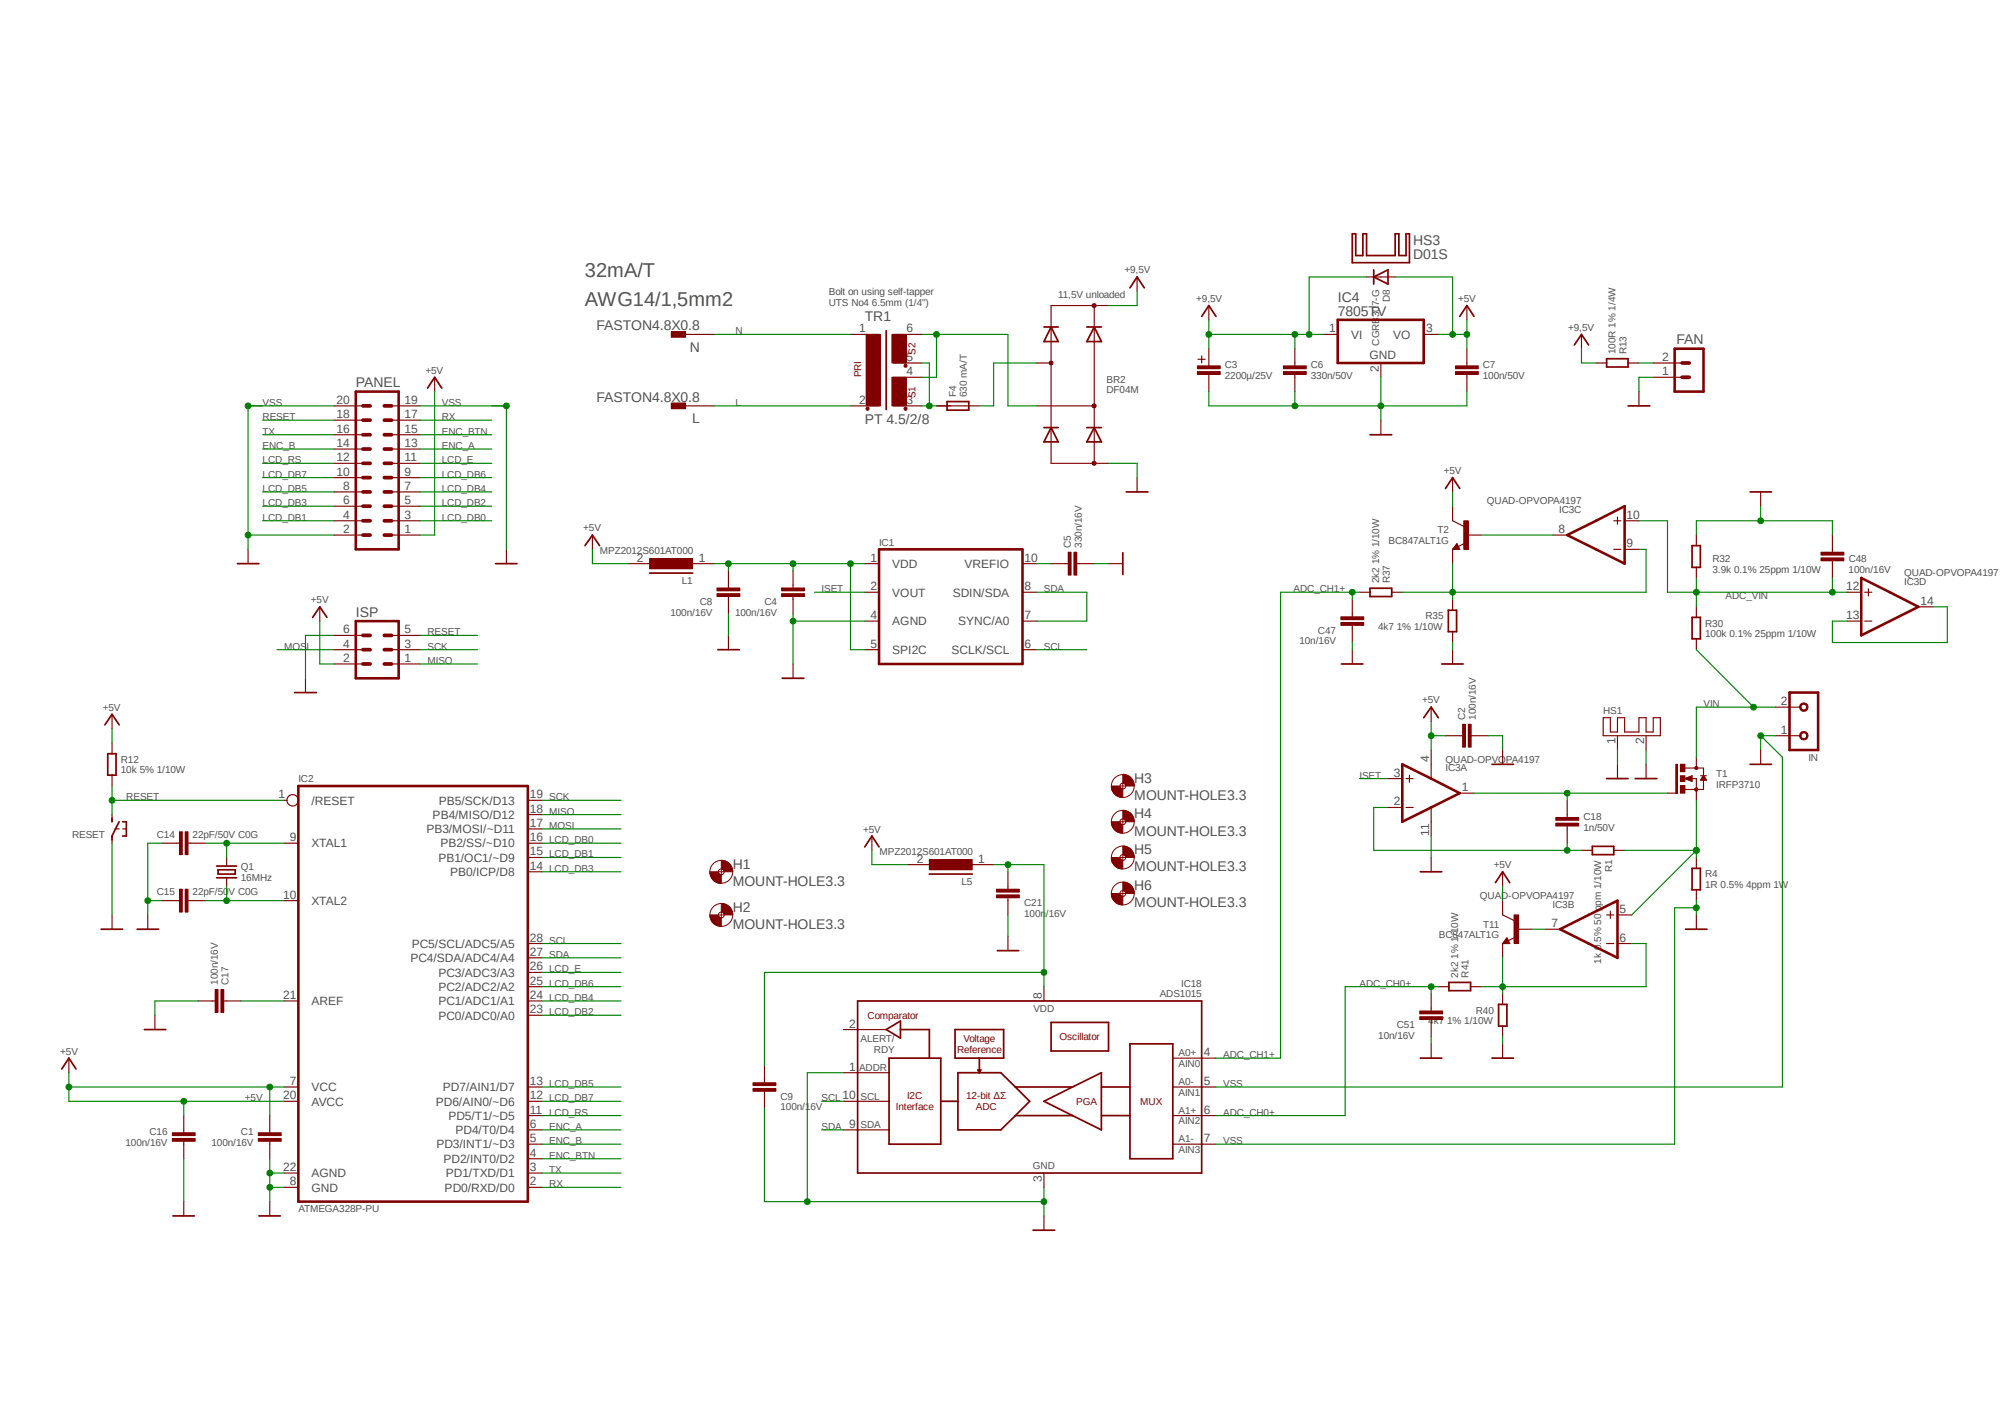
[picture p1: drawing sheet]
<svg xmlns="http://www.w3.org/2000/svg" width="297mm" height="210mm" viewBox="0 0 297 210" stroke-linecap="round" stroke-linejoin="round" font-family="sans-serif">
<path d="M8.4 34.1l288.7 150.1M297.1 34.1l-288.7 150.1" fill="none" stroke="#fff" stroke-width=".15"/>
<path d="M52.7 92h6.4v8.5h-6.4zM44.2 116.4h34v61.6h-34z" fill="none" stroke="#800000" stroke-width=".38"/>
<g fill="none" stroke="#800000" stroke-width=".17">
<path d="M47.4 89.9v2.1M49.5 98.3h4.3M49.5 96.2h4.3M49.5 94.1h4.3M58 98.3h4.2M58 96.2h4.2M58 94.1h4.2M16.6 105.8v2.1M16.6 110v1.6M16.6 114.8v1.6M42.1 118.5h.4M45.3 100.5v2.1"/>
<path d="M78.2 118.5h2.1M16.6 120.6v1.1M16.6 123.8v1.1M16.6 135.5v2.1M17.1 122.8h.6M18.2 122.8h.5M21.9 135.5v2.1M24 124.9h2.6M24 133.4h2.6M27.9 124.9h2.5M27.9 133.4h2.5M33.6 127v1.3"/>
<path d="M33.6 130v1.3M42.1 124.9h2.1M42.1 133.4h2.1M78.2 124.9h2.1M78.2 120.6h2.1M78.2 122.8h2.1M78.2 127h2.1M78.2 129.1h2.1M78.2 139.7h2.1M10.2 156.7v2.2M22.9 150.4v2.1M29.3 148.3h2.6"/>
<path d="M33.1 148.3h2.6M42.1 148.3h2.1M78.2 148.3h2.1M78.2 141.9h2.1M78.2 144h2.1M78.2 146.1h2.1M78.2 150.4h2.1M27.2 165.2v2.6M27.2 169v2.6M27.2 178v2.1M40 178v2.1M42.1 163.1h2.1"/>
<path d="M42.1 161h2.1M42.1 175.9h2.1M42.1 173.7h2.1M78.2 163.1h2.1M78.2 161h2.1M78.2 175.9h2.1M78.2 173.7h2.1M78.2 165.2h2.1M78.2 167.3h2.1M78.2 169.5h2.1M78.2 171.6h2.1"/>
<circle cx="43.3" cy="118.5" r=".85"/>
</g>
<g fill="none" stroke="#800000" stroke-width=".25">
<path d="M131.3 49v11.7M46.3 91.4l1.1-1.5 1 1.5M15.5 107.4l1.1-1.6 1.1 1.6M16 111.6h1.2v3.2h-1.2zM43.6 102.6h3.3M15 137.6h3.2M16.6 121.2v.5M17.7 121.7l-1.1 2.1v.6M18.2 121.7h.5v2.1h-.5M20.3 137.6h3.2M32.1 128.3h3M32.1 130h3"/>
<path d="M32.3 128.8h2.5v.7h-2.5zM9.1 158.3l1.1-1.6 1.1 1.6M21.4 152.5h3.2M25.6 180.1h3.2M38.4 180.1h3.1"/>
</g>
<path d="M26.8 123.2v3.4M26.8 131.7v3.4M27.6 123.2v3.4M27.6 131.7v3.4M32.1 146.6v3.3M32.9 146.6v3.3M25.5 168h3.4M25.5 168.8h3.4" fill="none" stroke="#800000" stroke-width=".42"/>
<path d="M26.6 123.2h.4v3.4h-.4zM26.6 131.7h.4v3.4h-.4zM27.4 123.2h.5v3.4h-.5zM27.4 131.7h.5v3.4h-.5zM31.9 146.6h.4v3.3h-.4zM32.7 146.6h.4v3.3h-.4zM25.5 167.8h3.4v.4h-3.4zM25.5 168.6h3.4v.4h-3.4z" fill="none" stroke="#800000" stroke-width=".15"/>
<path d="M53.8 94.1h1M53.8 96.2h1M53.8 98.3h1M56.9 94.1h1.1M56.9 96.2h1.1M56.9 98.3h1.1" fill="none" stroke="#800000" stroke-width=".55"/>
<circle cx="128.5" cy="60.6" r=".24" fill="#800000"/>
<circle cx="128.5" cy="60.6" r=".24" fill="none" stroke="#800000" stroke-width=".15"/>
<circle cx="134.1" cy="60.6" r=".24" fill="#800000"/>
<circle cx="134.1" cy="60.6" r=".24" fill="none" stroke="#800000" stroke-width=".15"/>
<circle cx="134.1" cy="54.2" r=".25" fill="#800000"/>
<circle cx="134.1" cy="54.2" r=".25" fill="none" stroke="#800000" stroke-width=".15"/>
<path d="M128.3 49.5h2.1v10.6h-2.1z" fill-rule="evenodd" fill="#800000"/>
<path d="M128.3 49.5h2.1v10.6h-2.1z" fill="none" stroke="#800000" stroke-width=".15"/>
<path d="M132.1 49.5h2.1v4.3h-2.1z" fill-rule="evenodd" fill="#800000"/>
<path d="M132.1 49.5h2.1v4.3h-2.1z" fill="none" stroke="#800000" stroke-width=".15"/>
<path d="M132.1 55.9h2.1v4.2h-2.1z" fill-rule="evenodd" fill="#800000"/>
<path d="M132.1 55.9h2.1v4.2h-2.1z" fill="none" stroke="#800000" stroke-width=".15"/>
<path d="M126 49.5h4.2M132.3 49.5h4.3M132.3 55.9h4.3M132.3 53.8h4.3M153.6 53.8h2.1M162.1 45.3v23.3M164.2 45.3h-8.5v23.3h8.5M126 60.1h4.2M132.3 60.1h4.3M153.6 60.1h8.5" fill="none" stroke="#800000" stroke-width=".17"/>
<path d="M154.6 48.4h2.2M155.7 48.4l1.1 2.2h-2.2zM161 48.4h2.2M162.1 48.4l1.1 2.2h-2.2zM154.6 63.3h2.2M155.7 63.3l1.1 2.1h-2.2zM161 63.3h2.2M162.1 63.3l1.1 2.1h-2.2z" fill="none" stroke="#800000" stroke-width=".25"/>
<circle cx="155.7" cy="53.8" r=".3" fill="#800000"/>
<circle cx="155.7" cy="53.8" r=".3" fill="none" stroke="#800000" stroke-width=".15"/>
<path d="M161.8 59.9l.3-.1 .2 .1 .1 .2-.1 .2-.2 .1-.3-.1v-.2z" fill-rule="evenodd" fill="#800000"/>
<path d="M161.8 59.9l.3-.1 .2 .1 .1 .2-.1 .2-.2 .1-.3-.1v-.2z" fill="none" stroke="#800000" stroke-width=".15"/>
<path d="M161.8 45h.3h.2l.1 .3-.1 .2-.2 .1-.3-.1v-.2z" fill-rule="evenodd" fill="#800000"/>
<path d="M161.8 45h.3h.2l.1 .3-.1 .2-.2 .1-.3-.1v-.2z" fill="none" stroke="#800000" stroke-width=".15"/>
<path d="M161.8 68.4l.3-.1 .2 .1 .1 .2-.1 .2-.2 .1-.3-.1v-.2z" fill-rule="evenodd" fill="#800000"/>
<path d="M177.4 54.2h3.4v.4h-3.4zM177.4 55h3.4v.5h-3.4zM190.1 54.2h3.4v.4h-3.4zM190.1 55h3.4v.5h-3.4zM215.6 54.2h3.4v.4h-3.4zM215.6 55h3.4v.5h-3.4zM161.8 68.4l.3-.1 .2 .1 .1 .2-.1 .2-.2 .1-.3-.1v-.2z" fill="none" stroke="#800000" stroke-width=".15"/>
<path d="M200.3 34.6h.5v3.2h1.1v-3.2h.5v3.2h4.3v-3.2h.5v3.2h1.1v-3.2h.5v4.3h-8.5zM203.5 40v2.1M140.3 59.5h3.2v1.2h-3.2zM167.4 42.6l1-1.6 1.1 1.6M178 46.9l1.1-1.6 1 1.6M203.5 41l2.1-1v2.1zM233.2 51.1l1.1-1.6 1 1.6M238 53.1h3.2v1.3h-3.2z" fill="none" stroke="#800000" stroke-width=".25"/>
<g fill="none" stroke="#800000" stroke-width=".17">
<path d="M168.4 41v2.1M177.5 53.2h1M178 52.7v1.1M179.1 45.3v2.1M179.1 51.6v2.6M179.1 55.5v2.5M191.8 51.6v2.6M191.8 55.5v2.5M196 49.5h2.2M202.4 41h4.3M204.6 53.8v2.1M210.9 49.5h2.2"/>
<path d="M217.3 51.6v2.6M217.3 55.5v2.5M234.3 49.5v2.1M236.4 53.8h1.6M241.2 53.8h1.6M244.9 55.9h4.3M244.9 53.8h4.3M138.7 60.1h6.4"/>
</g>
<path d="M198.2 47.4h12.7v6.4h-12.7zM248.1 51.6h4.2v6.4h-4.2z" fill="none" stroke="#800000" stroke-width=".38"/>
<path d="M177.4 54.4h3.4M177.4 55.2h3.4M190.1 54.4h3.4M190.1 55.2h3.4M215.6 54.4h3.4M215.6 55.2h3.4" fill="none" stroke="#800000" stroke-width=".42"/>
<path d="M249.2 53.8h1M249.2 55.9h1" fill="none" stroke="#800000" stroke-width=".55"/>
<path d="M99.4 49.1h2.2v.9h-2.2z" fill-rule="evenodd" fill="#800000"/>
<path d="M99.4 49.1h2.2v.9h-2.2z" fill="none" stroke="#800000" stroke-width=".15"/>
<path d="M101.6 49.5h4.2" fill="none" stroke="#800000" stroke-width=".17"/>
<path d="M99.4 59.7h2.2v.8h-2.2z" fill-rule="evenodd" fill="#800000"/>
<path d="M99.4 59.7h2.2v.8h-2.2zM216.7 107.3h.4v3.4h-.4zM217.5 107.3h.4v3.4h-.4zM38.3 167.8h3.4v.4h-3.4zM38.3 168.6h3.4v.4h-3.4z" fill="none" stroke="#800000" stroke-width=".15"/>
<g fill="none" stroke="#800000" stroke-width=".17">
<path d="M217.3 45.3v2.1M242.8 58v2.1M101.6 60.1h4.2M168.4 70.7v2.2M204.6 62.2v2.2M205.6 119.6h2.1M205.6 115.3h2.1M208.3 119.6h1M208.3 115.3h1M208.8 114.8v1.1M212 104.7v2.1M212 111.1v4.2"/>
<path d="M212 119.6v4.2M214.1 109h2.6M216.2 117.5h2.2M217.9 109h2.6M222.6 111.1v2.1M247 117.5h1.4M249.6 116.9h2.7M249.6 115.3l1.1-.4v.8zM250.5 115.3h.8v3.2M251.3 112.1v1.6h-1.7M212 127v2.1M229 137.6h2.1"/>
<path d="M238 139.7h1.1M238 135.5h1.1M238.5 135v1M239.6 139.7h2.1M239.6 135.5h2.1M40 165.2v2.6M40 169v2.6"/>
</g>
<path d="M216.2 46.9l1.1-1.6 1.1 1.6M166.8 72.9h3.3M202.9 64.4h3.3M241.2 60.1h3.2M210.9 106.3l1.1-1.6 1.1 1.6M221 113.2h3.2M210.4 129.1h3.2" fill="none" stroke="#800000" stroke-width=".25"/>
<path d="M216.9 107.3v3.4M217.7 107.3v3.4M38.3 168h3.4M38.3 168.8h3.4" fill="none" stroke="#800000" stroke-width=".42"/>
<path d="M207.7 113.2l8.5 4.3-8.5 4.2zM231.1 137.6l8.5-4.2v8.5z" fill="none" stroke="#800000" stroke-width=".38"/>
<path d="M250.5 115.1l-.7 .2 .7 .2v-.2h-.2" fill="none" stroke="#800000" stroke-width=".3"/>
<circle cx="251.3" cy="116.9" r=".24" fill="#800000"/>
<circle cx="251.3" cy="116.9" r=".24" fill="none" stroke="#800000" stroke-width=".15"/>
<path d="M248.9 116.4h.7v1.1h-.7z" fill-rule="evenodd" fill="#800000"/>
<path d="M248.9 116.4h.7v1.1h-.7z" fill="none" stroke="#800000" stroke-width=".15"/>
<path d="M248.9 114.9h.7v.8h-.7z" fill-rule="evenodd" fill="#800000"/>
<path d="M248.9 114.9h.7v.8h-.7z" fill="none" stroke="#800000" stroke-width=".15"/>
<path d="M248.9 113.2h.7v1.1h-.7z" fill-rule="evenodd" fill="#800000"/>
<path d="M248.2 113.2h.3v4.3h-.3zM248.9 113.2h.7v1.1h-.7z" fill="none" stroke="#800000" stroke-width=".15"/>
<path d="M248.4 113.2v4.3" fill="none" stroke="#800000" stroke-width=".25"/>
<path d="M251.3 113.7h1M251.9 114.9h.9M252.3 113.8v1.1M252.3 115.4v1.5" fill="none" stroke="#800000" stroke-width=".17"/>
<circle cx="251.3" cy="116.9" r=".24" fill="#800000"/>
<circle cx="251.3" cy="116.9" r=".24" fill="none" stroke="#800000" stroke-width=".15"/>
<circle cx="251.3" cy="113.7" r=".25" fill="#800000"/>
<circle cx="251.3" cy="113.7" r=".25" fill="none" stroke="#800000" stroke-width=".15"/>
<g fill="none" stroke="#800000" stroke-width=".17">
<path d="M252 115.5h.7M252 115.4h.7M252.1 115.4h.5M252.1 115.3h.5M252.1 115.2h.5M252.2 115.1h.3M252.3 115h.1M252.3 114.9l.5 .6h-.9zM265.1 109h1.6M265.1 104.7h1.6M251.3 127v1.6M251.3 131.8v1.6"/>
<path d="M251.3 135.5v2.1"/>
</g>
<path d="M249.7 137.6h3.2M250.7 128.6h1.2v3.2h-1.2z" fill="none" stroke="#800000" stroke-width=".25"/>
<path d="M265.1 102.6h4.2v8.5h-4.2z" fill="none" stroke="#800000" stroke-width=".38"/>
<path d="M266.7 108.6a.64 .64 0 0 1 1-.1 .64 .64 0 0 1-.3 1 .64 .64 0 0 1-.8-.5h.2a.44 .44 0 0 1 .6-.4 .44 .44 0 0 1 .1 .7 .44 .44 0 0 1-.7-.1v-.2h-.2z" fill-rule="evenodd" fill="#800000"/>
<path d="M266.7 108.6a.64 .64 0 0 1 1-.1 .64 .64 0 0 1-.3 1 .64 .64 0 0 1-.8-.5h.2a.44 .44 0 0 1 .6-.4 .44 .44 0 0 1 .1 .7 .44 .44 0 0 1-.7-.1v-.2h-.2z" fill="none" stroke="#800000" stroke-width=".15"/>
<path d="M266.7 104.4a.64 .64 0 0 1 1-.1 .64 .64 0 0 1-.3 1 .64 .64 0 0 1-.8-.6h.2a.44 .44 0 0 1 .6-.3 .44 .44 0 0 1 .1 .7 .44 .44 0 0 1-.7-.2v-.2h-.2z" fill-rule="evenodd" fill="#800000"/>
<path d="M115.8 87.1h3.4v.4h-3.4zM115.8 87.9h3.4v.4h-3.4zM158.2 81.8h.5v3.4h-.5zM159.1 81.8h.4v3.4h-.4zM266.7 104.4a.64 .64 0 0 1 1-.1 .64 .64 0 0 1-.3 1 .64 .64 0 0 1-.8-.6h.2a.44 .44 0 0 1 .6-.3 .44 .44 0 0 1 .1 .7 .44 .44 0 0 1-.7-.2v-.2h-.2zM111.5 160.4h3.4v.4h-3.4zM111.5 161.2h3.4v.4h-3.4z" fill="none" stroke="#800000" stroke-width=".15"/>
<g fill="none" stroke="#800000" stroke-width=".17">
<path d="M230 79.2h2.2M239.1 77.1h1M239.6 76.6v1M240.7 77.1h2.1M117.5 84.5v2.6M117.5 88.3v2.6M128.1 92h2.1M128.1 96.2h2.1M128.1 87.7h2.1M128.1 83.5h2.1M151.5 92h2.1M151.5 96.2h2.1"/>
<path d="M151.5 87.7h2.1M151.5 83.5h2.1M155.7 83.5h2.5M159.5 83.5h2.6M239.1 81.4h1M240.7 81.4h2.1M273.6 92h2.1M273.6 87.7h2.1M276.2 92h1.1M276.2 87.7h1.1M276.8 87.2v1.1M284.2 89.9h2.1"/>
<path d="M260.8 111.1v2.1M263 109h2.1M263 104.7h2.1M222.6 135.5l1.7 .9M223.2 138.9l.4 .8h-1zM224.5 138.8l-1.1 .5M113.2 157.8v2.6M124.9 152.5h6.4M124.9 158.9h6.8M154.6 146.1v2.2M173.7 156.7h6.4M113.2 161.6v2.6"/>
<path d="M124.9 163.1h6.8M124.9 167.3h6.8M154.6 173.7v2.2M173.7 161h6.4M173.7 165.2h6.4M173.7 169.5h6.4"/>
</g>
<g fill="none" stroke="#800000" stroke-width=".25">
<path d="M259.2 113.2h3.2M223.2 139.3l-.1 .2h.3l-.2-.4-.4 .6h.6M127 148.3h51v25.4h-51zM131.3 152.5l2.1-1.3v2.6zM131.7 156.7h7.7v12.8h-7.7zM133.4 152.5h4.3v4.2M141.5 152.5h7.2v4.2h-7.2zM144.9 158.5h.4l-.2 .4zM145.1 156.7v2.2M155.7 151.4h8.5v4.3h-8.5zM167.4 154.6h6.3v17h-6.3zM139.4 163.1h2.5"/>
<path d="M150.4 161h8.5M150.4 165.2h8.5M150.4 161l2.1 2.1-2.1 2.1M150.4 161l-2.1-2.1h-6.4v8.4h6.4l2.1-2.1M158.9 161l4.3-2.1v8.4l-4.3-2.1M158.9 161l-4.3 2.1 4.3 2.1M163.2 161h4.2M163.2 165.2h4.2"/>
</g>
<path d="M232.2 79.2l8.5-4.2v8.5zM130.2 81.4h21.3v16.9h-21.3zM275.7 85.6l8.5 4.3-8.5 4.2z" fill="none" stroke="#800000" stroke-width=".38"/>
<path d="M115.8 87.3h3.4M115.8 88.1h3.4M158.5 81.8v3.4M159.3 81.8v3.4M111.5 160.6h3.4M111.5 161.4h3.4" fill="none" stroke="#800000" stroke-width=".42"/>
<path d="M224.3 135.5h.7v4.2h-.7z" fill-rule="evenodd" fill="#800000"/>
<path d="M269.7 81.8h3.4v.4h-3.4zM269.7 82.6h3.4v.5h-3.4zM224.3 135.5h.7v4.2h-.7zM210.3 149.7h3.4v.5h-3.4zM210.3 150.6h3.4v.4h-3.4z" fill="none" stroke="#800000" stroke-width=".15"/>
<g fill="none" stroke="#800000" stroke-width=".17">
<path d="M215.2 77.1l1.7 .9M251.3 79.2v1.6M271.4 79.2v2.6M215.8 80.5l.4 .9h-1zM217 80.4l-1 .5M251.3 84v1.6M251.3 89.9v1.5M251.3 94.6v1.6M271.4 83.1v2.5M222.6 129.1v2.2M222.6 133.4v2.1M222.6 139.7v2.2"/>
<path d="M224.7 137.6h2.2M212 147.2v2.5M212 151v2.5M213.1 146.1h1.5M217.8 146.1h1.6M222.6 147.2v1.6M222.6 152v1.5"/>
</g>
<path d="M215.8 80.9l-.1 .3h.3l-.2-.5-.4 .5h.6M250.7 80.8h1.2v3.2h-1.2zM250.7 91.4h1.2v3.2h-1.2zM221.5 130.7l1.1-1.6 1 1.6M214.6 145.5h3.2v1.2h-3.2zM222 148.8h1.2v3.2h-1.2z" fill="none" stroke="#800000" stroke-width=".25"/>
<path d="M269.7 82h3.4M269.7 82.8h3.4M210.3 149.9h3.4M210.3 150.8h3.4" fill="none" stroke="#800000" stroke-width=".42"/>
<path d="M216.8 77.1h.7v4.3h-.7z" fill-rule="evenodd" fill="#800000"/>
<path d="M216.8 77.1h.7v4.3h-.7zM198.6 91.4h3.4v.4h-3.4zM198.6 92.2h3.4v.4h-3.4z" fill="none" stroke="#800000" stroke-width=".15"/>
<g fill="none" stroke="#800000" stroke-width=".17">
<path d="M64.4 55.9v2.1M49.5 79.2h4.3M49.5 77.1h4.3M49.5 75h4.3M49.5 72.9h4.3M49.5 70.7h4.3M49.5 68.6h4.3M49.5 66.5h4.3M49.5 64.4h4.3M49.5 62.2h4.3M49.5 60.1h4.3M58 79.2h4.2"/>
<path d="M58 77.1h4.2M58 75h4.2M58 72.9h4.2M58 70.7h4.2M58 68.6h4.2M58 66.5h4.2M58 64.4h4.2M58 62.2h4.2M58 60.1h4.2M87.8 79.2v2.2M215.2 70.7v2.2M215.2 75v2.1"/>
<path d="M217.3 79.2h2.1M36.7 81.4v2.1M75 81.4v2.1M200.3 88.8v2.6M200.3 92.6v2.6M201.4 87.7h1.5M206.2 87.7h1.5M215.2 81.4v2.1M215.2 88.8v1.6M215.2 93.6v1.6M237.5 106.3h1v2.1h1.1v-2.1h1.1v2.1h2.1v-2.1h1v2.1h1.1v-2.1h1.1v2.7h-8.5zM239.6 109v2.1"/>
<path d="M239.6 113.2v2.1M243.8 109v2.1M243.8 113.2v2.1M129.2 123.8v2.1"/>
</g>
<path d="M63.3 57.5l1.1-1.6 1 1.6M214.1 72.3l1.1-1.6 1 1.6M35.2 83.5h3.2M73.4 83.5h3.2M86.7 80.8l1.1-1.6 1 1.6M202.9 87.1h3.3v1.2h-3.3zM214.5 90.4h1.3v3.2h-1.3zM238 115.3h3.2M242.2 115.3h3.2M128.1 125.4l1.1-1.6 1 1.6M137.7 129.5h6.3" fill="none" stroke="#800000" stroke-width=".25"/>
<path d="M198.6 91.6h3.4M198.6 92.4h3.4" fill="none" stroke="#800000" stroke-width=".42"/>
<path d="M52.7 58h6.4v23.4h-6.4z" fill="none" stroke="#800000" stroke-width=".38"/>
<g fill="none" stroke="#800000" stroke-width=".55">
<path d="M53.8 75h1M53.8 77.1h1M53.8 79.2h1M53.8 70.7h1M53.8 72.9h1M53.8 64.4h1M53.8 66.5h1M53.8 68.6h1M53.8 60.1h1M53.8 62.2h1M56.9 75h1.1M56.9 77.1h1.1"/>
<path d="M56.9 79.2h1.1M56.9 70.7h1.1M56.9 72.9h1.1M56.9 64.4h1.1M56.9 66.5h1.1M56.9 68.6h1.1M56.9 60.1h1.1M56.9 62.2h1.1"/>
</g>
<path d="M137.7 127.3h6.3v1.5h-6.3z" fill-rule="evenodd" fill="#800000"/>
<path d="M137.7 127.3h6.3v1.5h-6.3zM147.6 131.7h3.4v.4h-3.4zM147.6 132.5h3.4v.5h-3.4z" fill="none" stroke="#800000" stroke-width=".15"/>
<path d="M134.5 128.1h4.2M143 128.1h4.2M149.3 129.1v2.6M149.3 133v2.5" fill="none" stroke="#800000" stroke-width=".17"/>
<path d="M147.6 131.9h3.4M147.6 132.8h3.4" fill="none" stroke="#800000" stroke-width=".42"/>
<path d="M96.2 84.9h6.4" fill="none" stroke="#800000" stroke-width=".25"/>
<path d="M96.2 82.7h6.4v1.5h-6.4z" fill-rule="evenodd" fill="#800000"/>
<path d="M96.2 82.7h6.4v1.5h-6.4zM106.2 87.1h3.4v.4h-3.4zM106.2 87.9h3.4v.4h-3.4zM230.5 121.1h3.3v.4h-3.3zM230.5 121.9h3.3v.4h-3.3z" fill="none" stroke="#800000" stroke-width=".15"/>
<g fill="none" stroke="#800000" stroke-width=".17">
<path d="M260.8 72.9v2.1M93 83.5h4.3M101.6 83.5h4.2M107.9 84.5v2.6M107.9 88.3v2.6M107.9 94.1v2.1M117.5 98.3v2.2M164.2 83.5h2.1M200.3 96.2v2.1M215.2 96.2v2.1M232.2 118.5v2.6M149.3 138.7v2.1"/>
<path d="M232.2 122.3v2.6M234.3 125.9h1.6M239.1 125.9h1.6M212 154.6v2.1M222.6 154.6v2.1M154.6 180.1v2.1"/>
</g>
<path d="M106.2 87.3h3.4M106.2 88.1h3.4M230.5 121.3h3.3M230.5 122.1h3.3" fill="none" stroke="#800000" stroke-width=".42"/>
<path d="M259.2 72.9h3.2M106.3 96.2h3.2M166.3 81.9v3.2M198.7 98.3h3.2M213.6 98.3h3.1M115.9 100.5h3.2M235.9 125.3h3.2v1.3h-3.2zM147.7 140.8h3.2M210.4 156.7h3.2M221 156.7h3.2M153 182.2h3.3" fill="none" stroke="#800000" stroke-width=".25"/>
<path d="M106.8 127.4a1.63 1.63 0 0 1 1.7 1.7h-1.2l-.1-.2-.4-.2z" fill-rule="evenodd" fill="#800000"/>
<path d="M106.8 127.4a1.63 1.63 0 0 1 1.7 1.7h-1.2l-.1-.2-.4-.2z" fill="none" stroke="#800000" stroke-width=".15"/>
<path d="M105.2 129.1h1.2l.2 .4h.2v1.4a1.64 1.64 0 0 1-1.6-1.8z" fill-rule="evenodd" fill="#800000"/>
<g fill="none" stroke="#800000" stroke-width=".15">
<path d="M105.2 129.1h1.2l.2 .4h.2v1.4a1.64 1.64 0 0 1-1.6-1.8zM106.4 129.1h.9M106.8 128.7v.8"/>
<circle cx="106.8" cy="129.1" r=".43"/>
<circle cx="106.9" cy="129.1" r="1.69"/>
</g>
<path d="M106.8 133.8a1.63 1.63 0 0 1 1.7 1.7h-1.2l-.2-.4h-.3z" fill-rule="evenodd" fill="#800000"/>
<path d="M106.8 133.8a1.63 1.63 0 0 1 1.7 1.7h-1.2l-.2-.4h-.3z" fill="none" stroke="#800000" stroke-width=".15"/>
<path d="M105.2 135.5h1.2l.2 .4h.2v1.3a1.63 1.63 0 0 1-1.6-1.7z" fill-rule="evenodd" fill="#800000"/>
<g fill="none" stroke="#800000" stroke-width=".15">
<path d="M105.2 135.5h1.2l.2 .4h.2v1.3a1.63 1.63 0 0 1-1.6-1.7zM106.4 135.5h.9M106.8 135.1v.8"/>
<circle cx="106.8" cy="135.5" r=".43"/>
<circle cx="106.9" cy="135.5" r="1.69"/>
</g>
<path d="M166.3 114.7a1.64 1.64 0 0 1 1.7 1.7h-1.2l-.1-.2-.4-.2z" fill-rule="evenodd" fill="#800000"/>
<path d="M166.3 114.7a1.64 1.64 0 0 1 1.7 1.7h-1.2l-.1-.2-.4-.2z" fill="none" stroke="#800000" stroke-width=".15"/>
<path d="M164.6 116.4h1.3v.2l.4 .2v1.3a1.63 1.63 0 0 1-1.7-1.7z" fill-rule="evenodd" fill="#800000"/>
<g fill="none" stroke="#800000" stroke-width=".15">
<path d="M164.6 116.4h1.3v.2l.4 .2v1.3a1.63 1.63 0 0 1-1.7-1.7zM165.9 116.4h.9M166.3 116v.8"/>
<circle cx="166.3" cy="116.4" r=".43"/>
<circle cx="166.3" cy="116.4" r="1.69"/>
</g>
<path d="M166.3 120a1.63 1.63 0 0 1 1.7 1.7h-1.2l-.3-.4h-.2z" fill-rule="evenodd" fill="#800000"/>
<path d="M166.3 120a1.63 1.63 0 0 1 1.7 1.7h-1.2l-.3-.4h-.2z" fill="none" stroke="#800000" stroke-width=".15"/>
<path d="M164.6 121.7h1.3l.2 .4h.2v1.3a1.63 1.63 0 0 1-1.7-1.7z" fill-rule="evenodd" fill="#800000"/>
<g fill="none" stroke="#800000" stroke-width=".15">
<path d="M164.6 121.7h1.3l.2 .4h.2v1.3a1.63 1.63 0 0 1-1.7-1.7zM165.9 121.7h.9M166.3 121.3v.8"/>
<circle cx="166.3" cy="121.7" r=".43"/>
<circle cx="166.3" cy="121.7" r="1.69"/>
</g>
<path d="M166.3 125.3a1.63 1.63 0 0 1 1.7 1.7h-1.2l-.1-.2-.4-.2z" fill-rule="evenodd" fill="#800000"/>
<path d="M166.3 125.3a1.63 1.63 0 0 1 1.7 1.7h-1.2l-.1-.2-.4-.2z" fill="none" stroke="#800000" stroke-width=".15"/>
<path d="M164.6 127h1.3l.2 .4h.2v1.3a1.63 1.63 0 0 1-1.7-1.7z" fill-rule="evenodd" fill="#800000"/>
<g fill="none" stroke="#800000" stroke-width=".15">
<path d="M164.6 127h1.3l.2 .4h.2v1.3a1.63 1.63 0 0 1-1.7-1.7zM165.9 127h.9M166.3 126.6v.8"/>
<circle cx="166.3" cy="127" r=".43"/>
<circle cx="166.3" cy="127" r="1.69"/>
</g>
<path d="M166.3 130.6a1.63 1.63 0 0 1 1.7 1.7h-1.2l-.3-.3-.2-.1z" fill-rule="evenodd" fill="#800000"/>
<path d="M166.3 130.6a1.63 1.63 0 0 1 1.7 1.7h-1.2l-.3-.3-.2-.1z" fill="none" stroke="#800000" stroke-width=".15"/>
<path d="M164.6 132.3h1.3v.2l.4 .3v1.2a1.63 1.63 0 0 1-1.7-1.7z" fill-rule="evenodd" fill="#800000"/>
<g fill="none" stroke="#800000" stroke-width=".15">
<path d="M164.6 132.3h1.3v.2l.4 .3v1.2a1.63 1.63 0 0 1-1.7-1.7zM165.9 132.3h.9M166.3 131.9v.9"/>
<circle cx="166.3" cy="132.3" r=".43"/>
<circle cx="166.3" cy="132.3" r="1.69"/>
</g>
<path d="M30.4 124.9h11.7M33.6 124.9v2.1" fill="none" stroke="#008000" stroke-width=".17"/>
<circle cx="33.6" cy="124.9" r=".43" fill="#008000"/>
<circle cx="33.6" cy="124.9" r=".43" fill="none" stroke="#008000" stroke-width=".15"/>
<path d="M30.4 133.4h11.7M33.6 131.3v2.1" fill="none" stroke="#008000" stroke-width=".17"/>
<circle cx="33.6" cy="133.4" r=".43" fill="#008000"/>
<circle cx="33.6" cy="133.4" r=".43" fill="none" stroke="#008000" stroke-width=".15"/>
<path d="M21.9 133.4h2.1M24 124.9h-2.1v10.6" fill="none" stroke="#008000" stroke-width=".17"/>
<circle cx="21.9" cy="133.4" r=".43" fill="#008000"/>
<circle cx="21.9" cy="133.4" r=".43" fill="none" stroke="#008000" stroke-width=".15"/>
<path d="M49.5 94.1h-4.2v6.4M27.2 171.6v6.4M40 175.9h2.1M42.1 173.7h-2.1v4.3" fill="none" stroke="#008000" stroke-width=".17"/>
<circle cx="40" cy="175.9" r=".43" fill="#008000"/>
<circle cx="40" cy="175.9" r=".43" fill="none" stroke="#008000" stroke-width=".15"/>
<path d="M40 171.6v2.1" fill="none" stroke="#008000" stroke-width=".17"/>
<circle cx="40" cy="173.7" r=".43" fill="#008000"/>
<circle cx="40" cy="173.7" r=".43" fill="none" stroke="#008000" stroke-width=".15"/>
<path d="M191.8 58v2.1h25.5v-2.1M204.6 55.9v4.2M244.9 55.9h-2.1v2.1M164.2 68.6h4.2v2.1M29.3 148.3h-6.4v2.1" fill="none" stroke="#008000" stroke-width=".17"/>
<circle cx="204.5" cy="60.1" r=".43" fill="#008000"/>
<circle cx="204.5" cy="60.1" r=".43" fill="none" stroke="#008000" stroke-width=".15"/>
<path d="M179.1 58v2.1h12.7M204.6 60.1v2.1" fill="none" stroke="#008000" stroke-width=".17"/>
<circle cx="191.8" cy="60.1" r=".43" fill="#008000"/>
<circle cx="191.8" cy="60.1" r=".43" fill="none" stroke="#008000" stroke-width=".15"/>
<path d="M220.5 109h2.1v2.1M212 123.8v3.2M251.3 133.4v2.1M251.3 134.5h-3.2v35" fill="none" stroke="#008000" stroke-width=".17"/>
<circle cx="251.3" cy="134.5" r=".43" fill="#008000"/>
<circle cx="251.3" cy="134.5" r=".43" fill="none" stroke="#008000" stroke-width=".15"/>
<path d="M260.8 109v2.1M260.8 109l3.2 3.1v48.9M260.8 109h2.2M180.1 169.5h68" fill="none" stroke="#008000" stroke-width=".17"/>
<circle cx="260.8" cy="109" r=".43" fill="#008000"/>
<circle cx="260.8" cy="109" r=".43" fill="none" stroke="#008000" stroke-width=".15"/>
<path d="M36.7 79.2h12.8M49.5 60.1h-12.8v21.3M180.1 161h83.9" fill="none" stroke="#008000" stroke-width=".17"/>
<circle cx="36.7" cy="79.2" r=".43" fill="#008000"/>
<circle cx="36.7" cy="79.2" r=".43" fill="none" stroke="#008000" stroke-width=".15"/>
<circle cx="36.7" cy="60.1" r=".43" fill="#008000"/>
<circle cx="36.7" cy="60.1" r=".43" fill="none" stroke="#008000" stroke-width=".15"/>
<path d="M62.2 60.1h12.8v21.3" fill="none" stroke="#008000" stroke-width=".17"/>
<circle cx="75" cy="60.1" r=".43" fill="#008000"/>
<circle cx="75" cy="60.1" r=".43" fill="none" stroke="#008000" stroke-width=".15"/>
<path d="M251.3 79.2v-2.1h20.1v2.1M260.8 75v2.1M200.3 95.2v1M215.2 95.2v1M239.6 111.1v2.1M243.8 111.1v2.1M16.6 124.9v10.6" fill="none" stroke="#008000" stroke-width=".17"/>
<circle cx="260.8" cy="77.1" r=".43" fill="#008000"/>
<circle cx="260.8" cy="77.1" r=".43" fill="none" stroke="#008000" stroke-width=".15"/>
<path d="M107.9 90.9v3.2M128.1 92h-10.6v6.3M212 153.5v1.1M222.6 153.5v1.1" fill="none" stroke="#008000" stroke-width=".17"/>
<circle cx="117.5" cy="92" r=".43" fill="#008000"/>
<circle cx="117.5" cy="92" r=".43" fill="none" stroke="#008000" stroke-width=".15"/>
<path d="M117.5 90.9v1.1M149.3 135.5v3.2M113.2 164.2v13.8h41.4M154.6 175.9v4.2" fill="none" stroke="#008000" stroke-width=".17"/>
<circle cx="154.6" cy="178" r=".43" fill="#008000"/>
<circle cx="154.6" cy="178" r=".43" fill="none" stroke="#008000" stroke-width=".15"/>
<path d="M124.9 158.9h-5.3v19.1" fill="none" stroke="#008000" stroke-width=".17"/>
<circle cx="119.6" cy="178" r=".43" fill="#008000"/>
<circle cx="119.6" cy="178" r=".43" fill="none" stroke="#008000" stroke-width=".15"/>
<path d="M47.4 92v6.3h2.1M162.1 83.5h2.1M16.6 107.9v2.1M10.2 158.9v4.2M10.2 161h31.9M40 161v4.2" fill="none" stroke="#008000" stroke-width=".17"/>
<circle cx="10.2" cy="161" r=".43" fill="#008000"/>
<circle cx="10.2" cy="161" r=".43" fill="none" stroke="#008000" stroke-width=".15"/>
<circle cx="40" cy="161" r=".43" fill="#008000"/>
<circle cx="40" cy="161" r=".43" fill="none" stroke="#008000" stroke-width=".15"/>
<path d="M42.1 163.1h-14.9v2.1" fill="none" stroke="#008000" stroke-width=".17"/>
<circle cx="27.2" cy="163.1" r=".43" fill="#008000"/>
<circle cx="27.2" cy="163.1" r=".43" fill="none" stroke="#008000" stroke-width=".15"/>
<path d="M213.1 49.5h4.2M217.3 47.4v4.2M10.2 163.1h17" fill="none" stroke="#008000" stroke-width=".17"/>
<circle cx="217.3" cy="49.5" r=".43" fill="#008000"/>
<circle cx="217.3" cy="49.5" r=".43" fill="none" stroke="#008000" stroke-width=".15"/>
<path d="M206.7 41h8.5v8.5" fill="none" stroke="#008000" stroke-width=".17"/>
<circle cx="215.2" cy="49.5" r=".43" fill="#008000"/>
<circle cx="215.2" cy="49.5" r=".43" fill="none" stroke="#008000" stroke-width=".15"/>
<path d="M212 106.8v4.3M212 109h2.1" fill="none" stroke="#008000" stroke-width=".17"/>
<circle cx="212" cy="109" r=".43" fill="#008000"/>
<circle cx="212" cy="109" r=".43" fill="none" stroke="#008000" stroke-width=".15"/>
<path d="M64.4 58v21.2h-2.2M215.2 72.9v2.1M87.8 81.4v2.1h5.2M16.6 116.4v4.2M16.6 118.5h25.5M129.2 125.9v2.2h5.3M222.6 131.3v2.1" fill="none" stroke="#008000" stroke-width=".17"/>
<circle cx="16.6" cy="118.5" r=".43" fill="#008000"/>
<circle cx="16.6" cy="118.5" r=".43" fill="none" stroke="#008000" stroke-width=".15"/>
<g fill="none" stroke="#008000" stroke-width=".17">
<path d="M105.8 49.5h20.2M168.4 43.1v2.2h-4.2M196 49.5h-4.2v2.1M38.9 62.2h10.6M38.9 64.4h10.6M62.2 62.2h10.7M105.8 60.1h20.2M41 96.2h8.5M62.2 94.1h8.5M62.2 96.2h8.5M62.2 98.3h8.5M120.6 87.7h7.5"/>
<path d="M80.3 118.5h11.7M201.4 115.3h4.2M80.3 122.8h11.7M80.3 120.6h11.7M80.3 173.7h11.7M80.3 175.9h11.7"/>
</g>
<circle cx="191.8" cy="49.5" r=".43" fill="#008000"/>
<circle cx="191.8" cy="49.5" r=".43" fill="none" stroke="#008000" stroke-width=".15"/>
<path d="M193.9 41v8.5" fill="none" stroke="#008000" stroke-width=".17"/>
<circle cx="193.9" cy="49.5" r=".43" fill="#008000"/>
<circle cx="193.9" cy="49.5" r=".43" fill="none" stroke="#008000" stroke-width=".15"/>
<path d="M179.1 47.4v4.2M179.1 49.5h12.7M193.9 41h8.5" fill="none" stroke="#008000" stroke-width=".17"/>
<circle cx="179.1" cy="49.5" r=".43" fill="#008000"/>
<circle cx="179.1" cy="49.5" r=".43" fill="none" stroke="#008000" stroke-width=".15"/>
<path d="M136.6 53.8h1.1v6.3M153.6 53.8h-6.4v6.3h-2.1M234.3 51.6v2.2h2.1M136.6 60.1h2.1" fill="none" stroke="#008000" stroke-width=".17"/>
<circle cx="137.7" cy="60.1" r=".43" fill="#008000"/>
<circle cx="137.7" cy="60.1" r=".43" fill="none" stroke="#008000" stroke-width=".15"/>
<path d="M136.6 49.5h12.7v10.6h4.3M138.7 49.5v6.4h-2.1" fill="none" stroke="#008000" stroke-width=".17"/>
<circle cx="138.7" cy="49.5" r=".43" fill="#008000"/>
<circle cx="138.7" cy="49.5" r=".43" fill="none" stroke="#008000" stroke-width=".15"/>
<g fill="none" stroke="#008000" stroke-width=".17">
<path d="M242.8 53.8h2.1M38.9 66.5h10.6M62.2 66.5h10.7M62.2 64.4h10.7M153.6 87.7h7.4v4.3h-7.4M153.6 96.2h7.4M218.4 117.5h28.6M232.2 117.5v1M80.3 139.7h11.7M80.3 141.9h11.7M80.3 167.3h11.7M80.3 169.5h11.7"/>
<path d="M80.3 171.6h11.7M121.7 167.3h3.2M121.7 163.1h3.2"/>
</g>
<circle cx="232.2" cy="117.5" r=".43" fill="#008000"/>
<circle cx="232.2" cy="117.5" r=".43" fill="none" stroke="#008000" stroke-width=".15"/>
<path d="M251.3 125.9v1.1" fill="none" stroke="#008000" stroke-width=".17"/>
<circle cx="251.3" cy="125.9" r=".43" fill="#008000"/>
<circle cx="251.3" cy="125.9" r=".43" fill="none" stroke="#008000" stroke-width=".15"/>
<path d="M251.3 118.5v7.4M240.7 125.9h10.6M251.3 125.9l-9.6 9.6" fill="none" stroke="#008000" stroke-width=".17"/>
<circle cx="251.3" cy="125.9" r=".43" fill="#008000"/>
<circle cx="251.3" cy="125.9" r=".43" fill="none" stroke="#008000" stroke-width=".15"/>
<g fill="none" stroke="#008000" stroke-width=".17">
<path d="M38.9 77.1h10.6M38.9 75h10.6M38.9 72.9h10.6M38.9 70.7h10.6M38.9 68.6h10.6M62.2 77.1h10.7M62.2 75h10.7M62.2 72.9h10.7M62.2 70.7h10.7M62.2 68.6h10.7M153.6 83.5h2.1M189.7 87.7h11.7"/>
<path d="M200.3 87.7v1.1M80.3 124.9h11.7M80.3 127h11.7M80.3 129.1h11.7M35.7 148.3h6.4M80.3 148.3h11.7M80.3 150.4h11.7M80.3 146.1h11.7M80.3 144h11.7M80.3 161h11.7M80.3 163.1h11.7M80.3 165.2h11.7"/>
</g>
<circle cx="200.3" cy="87.7" r=".43" fill="#008000"/>
<circle cx="200.3" cy="87.7" r=".43" fill="none" stroke="#008000" stroke-width=".15"/>
<path d="M189.7 87.7v69h-9.6M199.3 146.1h13.8M212 146.1v1.1" fill="none" stroke="#008000" stroke-width=".17"/>
<circle cx="212" cy="146.1" r=".43" fill="#008000"/>
<circle cx="212" cy="146.1" r=".43" fill="none" stroke="#008000" stroke-width=".15"/>
<path d="M226.9 137.6h2.1M199.3 146.1v19.1h-19.2M222.6 146.1h21.2M222.6 141.9v5.3" fill="none" stroke="#008000" stroke-width=".17"/>
<circle cx="222.6" cy="146.1" r=".43" fill="#008000"/>
<circle cx="222.6" cy="146.1" r=".43" fill="none" stroke="#008000" stroke-width=".15"/>
<path d="M242.8 77.1h4.2v10.6h4.3M251.3 85.6v4.3M241.7 139.7h2.1v6.4M219.4 146.1h3.2" fill="none" stroke="#008000" stroke-width=".17"/>
<circle cx="251.3" cy="87.7" r=".43" fill="#008000"/>
<circle cx="251.3" cy="87.7" r=".43" fill="none" stroke="#008000" stroke-width=".15"/>
<path d="M251.3 87.7h22.3M271.4 85.6v2.1" fill="none" stroke="#008000" stroke-width=".17"/>
<circle cx="271.4" cy="87.7" r=".43" fill="#008000"/>
<circle cx="271.4" cy="87.7" r=".43" fill="none" stroke="#008000" stroke-width=".15"/>
<path d="M207.7 87.7h7.5M215.2 83.5v5.3" fill="none" stroke="#008000" stroke-width=".17"/>
<circle cx="215.2" cy="87.7" r=".43" fill="#008000"/>
<circle cx="215.2" cy="87.7" r=".43" fill="none" stroke="#008000" stroke-width=".15"/>
<path d="M219.4 79.2h10.6M242.8 81.4h1v6.3h-28.6M251.3 96.2l8.5 8.5M263 104.7h-11.7v7.4" fill="none" stroke="#008000" stroke-width=".17"/>
<circle cx="259.8" cy="104.7" r=".43" fill="#008000"/>
<circle cx="259.8" cy="104.7" r=".43" fill="none" stroke="#008000" stroke-width=".15"/>
<path d="M126 83.5h2.1M286.3 89.9h2.2v5.3h-17.1v-3.2h2.2" fill="none" stroke="#008000" stroke-width=".17"/>
<circle cx="117.5" cy="83.5" r=".43" fill="#008000"/>
<circle cx="117.5" cy="83.5" r=".43" fill="none" stroke="#008000" stroke-width=".15"/>
<path d="M117.5 84.5v-1h8.5v12.7h2.1" fill="none" stroke="#008000" stroke-width=".17"/>
<circle cx="126" cy="83.5" r=".43" fill="#008000"/>
<circle cx="126" cy="83.5" r=".43" fill="none" stroke="#008000" stroke-width=".15"/>
<path d="M105.8 83.5h11.7M107.9 83.5v1" fill="none" stroke="#008000" stroke-width=".17"/>
<circle cx="107.9" cy="83.5" r=".43" fill="#008000"/>
<circle cx="107.9" cy="83.5" r=".43" fill="none" stroke="#008000" stroke-width=".15"/>
<path d="M147.2 128.1h2.1v1M154.6 146.1v-2.1h-41.4v13.8" fill="none" stroke="#008000" stroke-width=".17"/>
<circle cx="154.6" cy="144" r=".43" fill="#008000"/>
<circle cx="154.6" cy="144" r=".43" fill="none" stroke="#008000" stroke-width=".15"/>
<path d="M149.3 128.1h5.3v15.9" fill="none" stroke="#008000" stroke-width=".17"/>
<circle cx="149.3" cy="128.1" r=".43" fill="#008000"/>
<circle cx="149.3" cy="128.1" r=".43" fill="none" stroke="#008000" stroke-width=".15"/>
<path d="M205.6 119.6h-2.1v6.3h30.8M232.2 124.9v1" fill="none" stroke="#008000" stroke-width=".17"/>
<circle cx="232.2" cy="125.9" r=".43" fill="#008000"/>
<circle cx="232.2" cy="125.9" r=".43" fill="none" stroke="#008000" stroke-width=".15"/>
<g font-size="3" fill="#505050">
<text x="86.7" y="41">32mA/T</text>
<text x="86.7" y="45.3">AWG14/1,5mm2</text>
</g>
<g font-size="2.1" fill="#505050">
<text x="209.3" y="38.4">D01S</text>
<text x="209.3" y="36.2">HS3</text>
<text x="128.1" y="47.6">TR1</text>
<text x="198.2" y="46.9">7805TV</text>
<text x="198.2" y="44.7">IC4</text>
<text x="88.3" y="48.9">FASTON4.8X0.8</text>
<text x="102.2" y="52.1">N</text>
<text x="248.3" y="51">FAN</text>
<text x="52.7" y="57.4">PANEL</text>
<text x="88.3" y="59.5">FASTON4.8X0.8</text>
<text x="102.5" y="62.7">L</text>
<text x="128.1" y="62.8">PT 4.5/2/8</text>
<text x="52.7" y="91.4">ISP</text>
<text x="168" y="118.4">MOUNT-HOLE3.3</text>
<text x="168" y="115.9">H3</text>
<text x="168" y="123.8">MOUNT-HOLE3.3</text>
<text x="168" y="121.2">H4</text>
<text x="108.5" y="131.2">MOUNT-HOLE3.3</text>
<text x="108.5" y="128.7">H1</text>
<text x="168" y="129.1">MOUNT-HOLE3.3</text>
<text x="168" y="126.5">H5</text>
<text x="168" y="131.8">H6</text>
<text x="108.5" y="137.6">MOUNT-HOLE3.3</text>
<text x="108.5" y="135">H2</text>
<text x="168" y="134.4">MOUNT-HOLE3.3</text>
</g>
<g font-size="1.8" fill="#505050">
<text x="127.3" y="49.2">1</text>
<text x="134.3" y="53.5">5</text>
<text x="134.3" y="49.2">6</text>
<text x="196.9" y="49.2">1</text>
<text x="200.2" y="50.2">VI</text>
<text x="202.9" y="53.1">GND</text>
<text x="206.4" y="50.2">VO</text>
<text x="211.2" y="49.2">3</text>
<text x="246.2" y="53.5">2</text>
<text x="49.9" y="59.8">20</text>
<text x="59.9" y="59.8">19</text>
<text x="127.3" y="59.8">2</text>
<text x="134.3" y="55.6">4</text>
<text x="134.3" y="59.8">3</text>
<text x="204.3" y="55" transform="rotate(-90 204.3 55)">2</text>
<text x="246.2" y="55.6">1</text>
<text x="49.9" y="64.1">16</text>
<text x="49.9" y="62">18</text>
<text x="59.9" y="64.1">15</text>
<text x="59.9" y="62">17</text>
<text x="49.9" y="70.4">10</text>
<text x="49.9" y="68.3">12</text>
<text x="49.9" y="66.2">14</text>
<text x="59.9" y="70.4">9</text>
<text x="59.9" y="68.3">11</text>
<text x="59.9" y="66.2">13</text>
<text x="50.8" y="76.8">4</text>
<text x="50.8" y="74.7">6</text>
<text x="50.8" y="72.6">8</text>
<text x="59.9" y="76.8">3</text>
<text x="59.9" y="74.7">5</text>
<text x="59.9" y="72.6">7</text>
<text x="241" y="76.8">10</text>
<text x="50.8" y="79">2</text>
<text x="59.9" y="79">1</text>
<text x="94.4" y="83.2">2</text>
<text x="103.5" y="83.2">1</text>
<text x="128.9" y="83.2">1</text>
<text x="151.8" y="83.2">10</text>
<text x="230.9" y="79">8</text>
<text x="241" y="81.1">9</text>
<text x="128.9" y="87.4">2</text>
<text x="132.2" y="88.3">VOUT</text>
<text x="132.2" y="84.1">VDD</text>
<text x="141.1" y="88.3">SDIN/SDA</text>
<text x="142.9" y="84.1">VREFIO</text>
<text x="151.8" y="87.4">8</text>
<text x="273.5" y="87.4">12</text>
<text x="284.5" y="89.6">14</text>
<text x="50.8" y="95.9">4</text>
<text x="50.8" y="93.8">6</text>
<text x="59.9" y="95.9">3</text>
<text x="59.9" y="93.8">5</text>
<text x="128.9" y="91.7">4</text>
<text x="128.9" y="95.9">5</text>
<text x="132.2" y="92.6">AGND</text>
<text x="141.9" y="92.6">SYNC/A0</text>
<text x="151.8" y="91.7">7</text>
<text x="151.8" y="95.9">6</text>
<text x="273.5" y="91.7">13</text>
<text x="50.8" y="98">2</text>
<text x="59.9" y="98">1</text>
<text x="132.2" y="96.9">SPI2C</text>
<text x="141" y="96.9">SCLK/SCL</text>
<text x="263.8" y="104.4">2</text>
<text x="211.7" y="112.9" transform="rotate(-90 211.7 112.9)">4</text>
<text x="239.3" y="110.2" transform="rotate(-90 239.3 110.2)">1</text>
<text x="243.5" y="110.2" transform="rotate(-90 243.5 110.2)">2</text>
<text x="263.8" y="108.7">1</text>
<text x="41.3" y="118.2">1</text>
<text x="46.1" y="119.2">/RESET</text>
<text x="65" y="119.2">PB5/SCK/D13</text>
<text x="78.5" y="118.2">19</text>
<text x="206.5" y="119.3">2</text>
<text x="206.5" y="115">3</text>
<text x="216.5" y="117.2">1</text>
<text x="42.9" y="124.6">9</text>
<text x="46.1" y="125.5">XTAL1</text>
<text x="63.2" y="123.4">PB3/MOSI/~D11</text>
<text x="64.1" y="121.3">PB4/MISO/D12</text>
<text x="65.2" y="125.5">PB2/SS/~D10</text>
<text x="78.5" y="120.4">18</text>
<text x="78.5" y="122.5">17</text>
<text x="78.5" y="124.6">16</text>
<text x="211.7" y="123.8" transform="rotate(-90 211.7 123.8)">11</text>
<text x="64.9" y="127.6">PB1/OC1/~D9</text>
<text x="66.7" y="129.8">PB0/ICP/D8</text>
<text x="78.5" y="126.7">15</text>
<text x="78.5" y="128.8">14</text>
<text x="135.8" y="127.8">2</text>
<text x="144.9" y="127.8">1</text>
<text x="42" y="133.1">10</text>
<text x="46.1" y="134">XTAL2</text>
<text x="229.8" y="137.3">7</text>
<text x="239.9" y="135.2">5</text>
<text x="60.8" y="142.5">PC4/SDA/ADC4/A4</text>
<text x="61" y="140.4">PC5/SCL/ADC5/A5</text>
<text x="78.5" y="139.4">28</text>
<text x="78.5" y="141.6">27</text>
<text x="78.5" y="143.7">26</text>
<text x="239.9" y="139.4">6</text>
<text x="42" y="148">21</text>
<text x="46.1" y="148.9">AREF</text>
<text x="64.9" y="144.7">PC3/ADC3/A3</text>
<text x="64.9" y="146.8">PC2/ADC2/A2</text>
<text x="64.9" y="148.9">PC1/ADC1/A1</text>
<text x="78.5" y="145.8">25</text>
<text x="78.5" y="148">24</text>
<text x="154.3" y="148" transform="rotate(-90 154.3 148)">8</text>
<text x="64.9" y="151">PC0/ADC0/A0</text>
<text x="78.5" y="150.1">23</text>
<text x="125.8" y="152.2">2</text>
<text x="42.9" y="160.7">7</text>
<text x="46.1" y="161.6">VCC</text>
<text x="65.6" y="161.6">PD7/AIN1/D7</text>
<text x="78.5" y="160.7">13</text>
<text x="125.8" y="158.6">1</text>
<text x="178.3" y="156.4">4</text>
<text x="178.3" y="160.7">5</text>
<text x="42" y="162.8">20</text>
<text x="46.1" y="163.7">AVCC</text>
<text x="64.6" y="163.7">PD6/AIN0/~D6</text>
<text x="66.4" y="165.9">PD5/T1/~D5</text>
<text x="67.5" y="168">PD4/T0/D4</text>
<text x="78.5" y="162.8">12</text>
<text x="78.5" y="164.9">11</text>
<text x="78.5" y="167">6</text>
<text x="124.8" y="162.8">10</text>
<text x="125.8" y="167">9</text>
<text x="178.3" y="164.9">6</text>
<text x="42" y="173.4">22</text>
<text x="64.6" y="170.1">PD3/INT1/~D3</text>
<text x="65.7" y="172.3">PD2/INT0/D2</text>
<text x="78.5" y="169.2">5</text>
<text x="78.5" y="171.3">4</text>
<text x="78.5" y="173.4">3</text>
<text x="178.3" y="169.2">7</text>
<text x="42.9" y="175.6">8</text>
<text x="46.1" y="176.5">GND</text>
<text x="46.1" y="174.4">AGND</text>
<text x="65.9" y="176.5">PD0/RXD/D0</text>
<text x="66" y="174.4">PD1/TXD/D1</text>
<text x="78.5" y="175.6">2</text>
<text x="154.3" y="175" transform="rotate(-90 154.3 175)">3</text>
</g>
<g font-size="1.5" fill="#505050">
<text x="166.6" y="40.5">+9,5V</text>
<text x="122.8" y="43.6">Bolt on using self-tapper</text>
<text x="122.8" y="45.3">UTS No4 6.5mm (1/4&quot;)</text>
<text x="156.8" y="44.2">11,5V unloaded</text>
<text x="177.2" y="44.7">+9,5V</text>
<text x="205.9" y="44.7" transform="rotate(-90 205.9 44.7)">D8</text>
<text x="216" y="44.7">+5V</text>
<text x="109" y="49.5">N</text>
<text x="204.3" y="51.2" transform="rotate(-90 204.3 51.2)">CGRB307-G</text>
<text x="232.3" y="49">+9,5V</text>
<text x="239.3" y="52.5" transform="rotate(-90 239.3 52.5)">100R 1% 1/4W</text>
<text x="240.9" y="52.5" transform="rotate(-90 240.9 52.5)">R13</text>
<text x="63" y="55.4">+5V</text>
<text x="141.6" y="58.8" transform="rotate(-90 141.6 58.8)">F4</text>
<text x="143.2" y="58.8" transform="rotate(-90 143.2 58.8)">630 mA/T</text>
<text x="163.9" y="58.3">DF04M</text>
<text x="163.9" y="56.7">BR2</text>
<text x="181.4" y="56.1">2200µ/25V</text>
<text x="181.4" y="54.6">C3</text>
<text x="194.2" y="56.1">330n/50V</text>
<text x="194.2" y="54.6">C6</text>
<text x="219.7" y="56.1">100n/50V</text>
<text x="219.7" y="54.6">C7</text>
<text x="38.9" y="60.1">VSS</text>
<text x="38.9" y="62.3">RESET</text>
<text x="38.9" y="64.4">TX</text>
<text x="65.4" y="60.1">VSS</text>
<text x="65.4" y="62.3">RX</text>
<text x="65.4" y="64.4">ENC_BTN</text>
<text x="109" y="60.1">L</text>
<text x="38.9" y="66.5">ENC_B</text>
<text x="38.9" y="70.7">LCD_DB7</text>
<text x="38.9" y="68.6">LCD_RS</text>
<text x="65.4" y="66.5">ENC_A</text>
<text x="65.4" y="70.7">LCD_DB6</text>
<text x="65.4" y="68.6">LCD_E</text>
<text x="213.9" y="70.2">+5V</text>
<text x="38.9" y="77.1">LCD_DB1</text>
<text x="38.9" y="75">LCD_DB3</text>
<text x="38.9" y="72.9">LCD_DB5</text>
<text x="65.4" y="77.1">LCD_DB0</text>
<text x="65.4" y="75">LCD_DB2</text>
<text x="65.4" y="72.9">LCD_DB4</text>
<text x="220.3" y="74.7">QUAD-OPVOPA4197</text>
<text x="231" y="76">IC3C</text>
<text x="86.4" y="78.7">+5V</text>
<text x="88.9" y="82">MPZ2012S601AT000</text>
<text x="130.2" y="80.8">IC1</text>
<text x="158.6" y="81.1" transform="rotate(-90 158.6 81.1)">C5</text>
<text x="160.2" y="81.1" transform="rotate(-90 160.2 81.1)">330n/16V</text>
<text x="205.7" y="80.6">BC847ALT1G</text>
<text x="212.9" y="79">T2</text>
<text x="253.7" y="83.2">R32</text>
<text x="273.9" y="83.2">C48</text>
<text x="46.1" y="89.3">+5V</text>
<text x="101" y="86.4">L1</text>
<text x="103.7" y="89.6">C8</text>
<text x="113.2" y="89.6">C4</text>
<text x="121.7" y="87.7">ISET</text>
<text x="154.6" y="87.7">SDA</text>
<text x="191.6" y="87.7">ADC_CH1+</text>
<text x="204.3" y="86.4" transform="rotate(-90 204.3 86.4)">2k2 1% 1/10W</text>
<text x="205.9" y="86.4" transform="rotate(-90 205.9 86.4)">R37</text>
<text x="253.7" y="84.8">3.9k 0.1% 25ppm 1/10W</text>
<text x="255.6" y="88.8">ADC_VIN</text>
<text x="273.8" y="84.8">100n/16V</text>
<text x="282.1" y="85.3">QUAD-OPVOPA4197</text>
<text x="282.1" y="86.7">IC3D</text>
<text x="63.3" y="94.1">RESET</text>
<text x="99.3" y="91.2">100n/16V</text>
<text x="108.9" y="91.2">100n/16V</text>
<text x="192.5" y="95.4">10n/16V</text>
<text x="195.2" y="93.9">C47</text>
<text x="204.1" y="93.3">4k7 1% 1/10W</text>
<text x="211.2" y="91.7">R35</text>
<text x="252.6" y="94.4">100k 0.1% 25ppm 1/10W</text>
<text x="252.6" y="92.8">R30</text>
<text x="42.1" y="96.2">MOSI</text>
<text x="63.3" y="96.2">SCK</text>
<text x="63.3" y="98.3">MISO</text>
<text x="154.6" y="96.2">SCL</text>
<text x="15.2" y="105.2">+5V</text>
<text x="210.7" y="104.2">+5V</text>
<text x="217" y="106.6" transform="rotate(-90 217 106.6)">C2</text>
<text x="218.6" y="106.6" transform="rotate(-90 218.6 106.6)">100n/16V</text>
<text x="237.5" y="105.8">HS1</text>
<text x="252.3" y="104.7">VIN</text>
<text x="17.9" y="112.9">R12</text>
<text x="214.1" y="112.9">QUAD-OPVOPA4197</text>
<text x="267.9" y="112.7">IN</text>
<text x="17.9" y="114.6">10k 5% 1/10W</text>
<text x="18.7" y="118.5">RESET</text>
<text x="44.2" y="115.9">IC2</text>
<text x="81.4" y="118.5">SCK</text>
<text x="201.4" y="115.3">ISET</text>
<text x="214.1" y="114.3">IC3A</text>
<text x="254.2" y="116.7">IRFP3710</text>
<text x="254.2" y="115.1">T1</text>
<text x="10.7" y="124.1">RESET</text>
<text x="23.2" y="124.1">C14</text>
<text x="28.5" y="124.1">22pF/50V C0G</text>
<text x="81.4" y="122.8">MOSI</text>
<text x="81.4" y="120.6">MISO</text>
<text x="81.4" y="124.9">LCD_DB0</text>
<text x="127.8" y="123.3">+5V</text>
<text x="234.6" y="123">1n/50V</text>
<text x="234.6" y="121.5">C18</text>
<text x="35.7" y="130.5">16MHz</text>
<text x="35.7" y="128.9">Q1</text>
<text x="81.4" y="127">LCD_DB1</text>
<text x="81.4" y="129.1">LCD_DB3</text>
<text x="130.3" y="126.6">MPZ2012S601AT000</text>
<text x="142.4" y="131.1">L5</text>
<text x="221.3" y="128.6">+5V</text>
<text x="238.8" y="129.2" transform="rotate(-90 238.8 129.2)">R1</text>
<text x="252.6" y="131.5">1R 0.5% 4ppm 1W</text>
<text x="252.6" y="129.9">R4</text>
<text x="23.2" y="132.6">C15</text>
<text x="28.5" y="132.6">22pF/50V C0G</text>
<text x="151.7" y="135.8">100n/16V</text>
<text x="151.7" y="134.2">C21</text>
<text x="219.2" y="133.1">QUAD-OPVOPA4197</text>
<text x="219.7" y="137.4">T11</text>
<text x="230" y="134.5">IC3B</text>
<text x="81.4" y="141.9">SDA</text>
<text x="81.4" y="139.7">SCL</text>
<text x="213.1" y="138.9">BC847ALT1G</text>
<text x="237.2" y="142.7" transform="rotate(-90 237.2 142.7)">1k 0.5% 50 ppm 1/10W</text>
<text x="32.3" y="145.8" transform="rotate(-90 32.3 145.8)">100n/16V</text>
<text x="33.8" y="145.8" transform="rotate(-90 33.8 145.8)">C17</text>
<text x="81.4" y="148.3">LCD_DB4</text>
<text x="81.4" y="146.1">LCD_DB6</text>
<text x="81.4" y="144">LCD_E</text>
<text x="153.1" y="149.8">VDD</text>
<text x="171.8" y="147.6">ADS1015</text>
<text x="175" y="146.1">IC18</text>
<text x="201.4" y="146.1">ADC_CH0+</text>
<text x="216" y="144.8" transform="rotate(-90 216 144.8)">2k2 1% 1/10W</text>
<text x="217.6" y="144.8" transform="rotate(-90 217.6 144.8)">R41</text>
<text x="81.4" y="150.4">LCD_DB2</text>
<text x="127.5" y="154.3">ALERT/</text>
<text x="129.5" y="155.9">RDY</text>
<text x="204.2" y="153.8">10n/16V</text>
<text x="206.9" y="152.2">C51</text>
<text x="211.6" y="151.7">4k7 1% 1/10W</text>
<text x="218.6" y="150.1">R40</text>
<text x="8.9" y="156.2">+5V</text>
<text x="81.4" y="161">LCD_DB5</text>
<text x="127.3" y="158.7">ADDR</text>
<text x="174.6" y="156.5">A0+</text>
<text x="174.6" y="158.1">AIN0</text>
<text x="174.6" y="160.7">A0-</text>
<text x="181.2" y="161">VSS</text>
<text x="181.2" y="156.8">ADC_CH1+</text>
<text x="36.3" y="163.1">+5V</text>
<text x="81.4" y="167.3">ENC_A</text>
<text x="81.4" y="163.1">LCD_DB7</text>
<text x="81.4" y="165.2">LCD_RS</text>
<text x="115.6" y="164.4">100n/16V</text>
<text x="115.6" y="162.9">C9</text>
<text x="121.7" y="167.3">SDA</text>
<text x="121.7" y="163.1">SCL</text>
<text x="127.5" y="162.9">SCL</text>
<text x="127.5" y="167.1">SDA</text>
<text x="174.6" y="162.3">AIN1</text>
<text x="174.6" y="164.9">A1+</text>
<text x="174.6" y="166.5">AIN2</text>
<text x="181.2" y="165.2">ADC_CH0+</text>
<text x="18.6" y="169.8">100n/16V</text>
<text x="22.1" y="168.1">C16</text>
<text x="31.3" y="169.8">100n/16V</text>
<text x="35.7" y="168.1">C1</text>
<text x="81.4" y="173.7">TX</text>
<text x="81.4" y="169.5">ENC_B</text>
<text x="81.4" y="171.6">ENC_BTN</text>
<text x="153" y="173.2">GND</text>
<text x="174.6" y="169.2">A1-</text>
<text x="174.6" y="170.8">AIN3</text>
<text x="181.2" y="169.5">VSS</text>
<text x="44.2" y="179.6">ATMEGA328P-PU</text>
<text x="81.4" y="175.9">RX</text>
</g>
<g font-size="1.5" fill="#800000">
<text x="135.6" y="52.6" transform="rotate(-90 135.6 52.6)">S2</text>
<text x="127.6" y="55.9" transform="rotate(-90 127.6 55.9)">PRI</text>
<text x="135.6" y="59" transform="rotate(-90 135.6 59)">S1</text>
<text x="128.5" y="150.9">Comparator</text>
<text x="141.8" y="155.9">Reference</text>
<text x="142.7" y="154.3">Voltage</text>
<text x="156.9" y="154.1">Oscillator</text>
<text x="132.7" y="164.4">Interface</text>
<text x="134.4" y="162.8">I2C</text>
<text x="143.1" y="162.8">12-bit ΔΣ</text>
<text x="144.6" y="164.4">ADC</text>
<text x="159.4" y="163.6">PGA</text>
<text x="168.9" y="163.6">MUX</text>
</g>
</svg>
